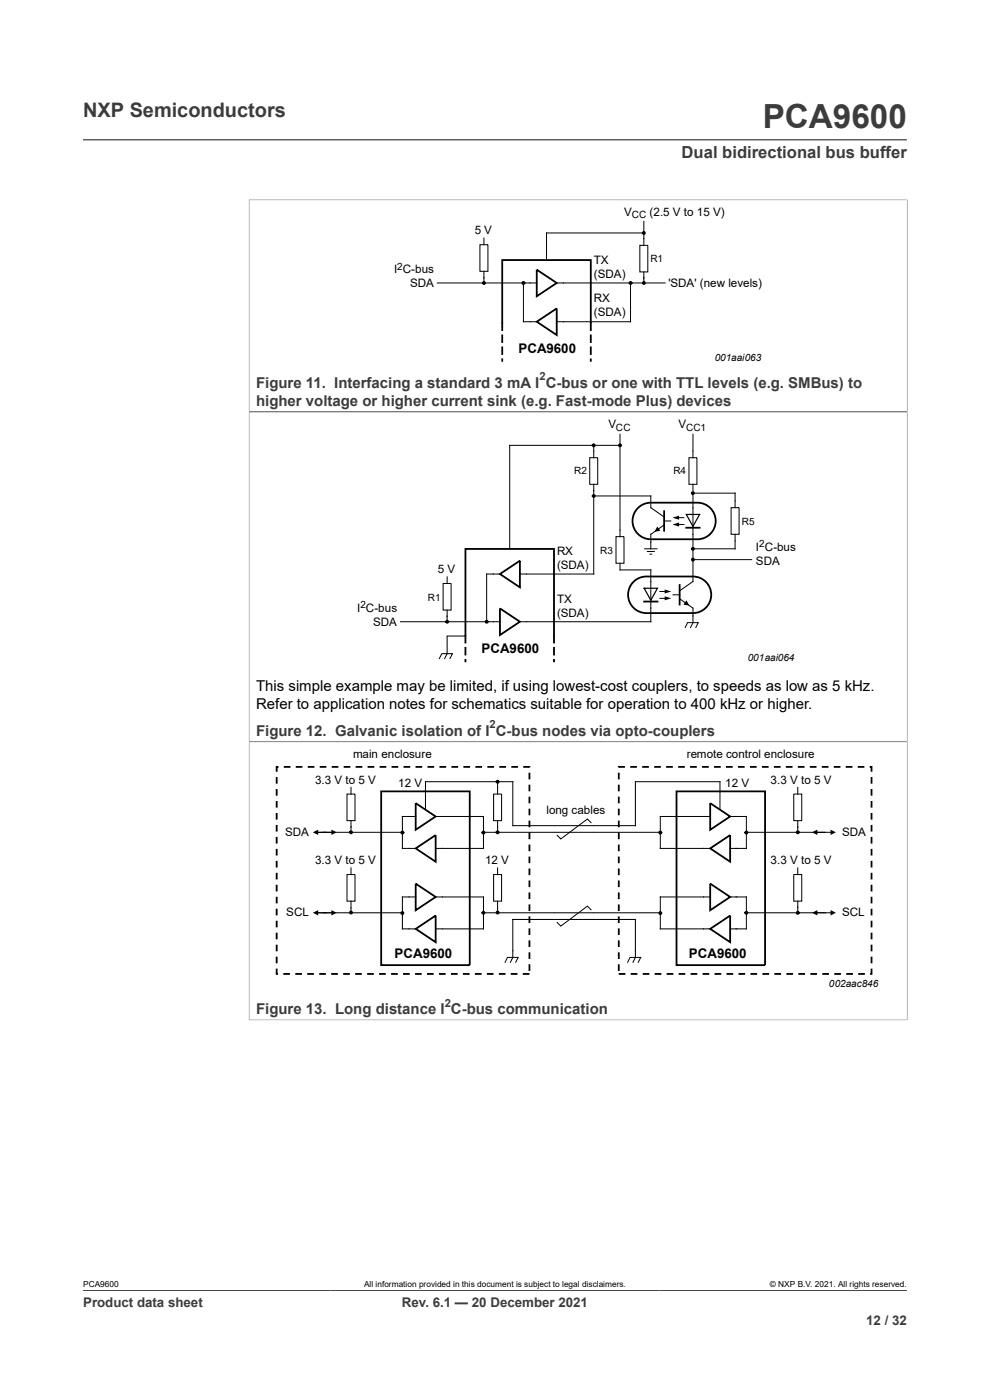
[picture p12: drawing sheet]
<svg xmlns="http://www.w3.org/2000/svg" width="210mm" height="297mm" viewBox="0 0 210 297" stroke-linecap="round" stroke-linejoin="round" font-family="sans-serif">
<path d="M17.6 29.7h174.8M52.8 42.4h139.7M52.8 42.3v174.1M192.4 42.3v174.1M52.8 87.3h139.7M52.8 87.4h139.7M52.8 157.2h139.7M52.8 157.4h139.7M52.8 216.4h139.7M17.6 273.8h174.8" fill="none" stroke="#3c3c3c" stroke-width=".21"/>
<g fill="none" stroke="#000" stroke-width=".38">
<path d="M113.9 57.2l4.2 2.8-4.2 2.9zM106.5 70v-14.8h18.8v14.8M106.5 71.2v1.4M106.5 73.7v1.4M106.5 76.2v.3M113.9 68.3l4.2-2.9v5.7zM125.3 71.2v1.4M125.3 73.7v1.4M125.3 76.2v.3M135.3 107.8a3.9 3.9 0 0 1 2.8-1.2h9.8a3.9 3.9 0 0 1 3.9 3.9 3.9 3.9 0 0 1-3.9 3.9h-9.8a3.9 3.9 0 0 1-3.6-2.4 3.9 3.9 0 0 1 .8-4.2zM140.9 108.3v4.5M145.6 112h2.8"/>
<path d="M98.7 136.3v-19.8h18.8v19.8M98.7 137.4v1.5M98.7 140v.3M106 121.8l4.3-2.8v5.6zM106 129.1l4.3 2.8-4.3 2.8zM117.5 137.4v1.5M117.5 140v.3M134.4 123.4a3.9 3.9 0 0 1 2.7-1.1h9.9a3.9 3.9 0 0 1 3.9 3.9 3.9 3.9 0 0 1-3.9 3.9h-9.9a3.9 3.9 0 0 1-3.6-2.4 3.9 3.9 0 0 1 .9-4.3zM136.6 127.6h2.9M144.2 123.9v4.5M58.7 164.8v1.5M58.7 167.4v1.4"/>
<path d="M58.7 169.9v1.4M58.7 172.5v1.4M58.7 175v1.4M58.7 177.5v1.5M59.1 162.7h-.4v1M60.2 162.7h1.4M62.7 162.7h1.5M65.3 162.7h1.4M67.8 162.7h1.4M70.4 162.7h1.4M72.9 162.7h1.4M75.4 162.7h1.5"/>
<path d="M78 162.7h1.4M80.5 162.7h1.4M80.9 167.9h18.7v36.8h-18.7zM83.1 162.7h1.4M85.6 162.7h1.4M88.1 162.7h1.5M88.2 170.4l4.2 2.8-4.2 2.8zM88.2 180l4.2-2.8v5.6zM90.7 162.7h1.4M93.2 162.7h1.4M95.8 162.7h1.4M98.3 162.7h1.4"/>
<path d="M100.8 162.7h1.5M103.4 162.7h1.4M105.9 162.7h1.4M108.5 162.7h1.4M111 162.7l1.3 .1M112.3 163.9v1.4M112.3 166.5v1.4M112.3 169v1.4M112.3 171.5v1.5M112.3 174.1v1.4M112.3 176.6v1.4M112.3 179.2v1.4"/>
<path d="M131.3 163.9v1.4M131.3 166.5v1.4M131.3 169v1.4M131.3 171.5v1.5M131.3 174.1v1.4M131.3 176.6v1.4M131.3 179.2v1.4M132.6 162.7l-1.3 .1M133.7 162.7h1.4M136.2 162.7h1.4M138.8 162.7h1.4M141.3 162.7h1.4"/>
<path d="M143.5 167.9h18.8v36.8h-18.8zM143.8 162.7h1.5M146.4 162.7h1.4M148.9 162.7h1.4M150.6 170.4l4.3 2.8-4.3 2.8zM150.6 180l4.3-2.8v5.6zM151.5 162.7h1.4M154 162.7h1.4M156.5 162.7h1.5M159.1 162.7h1.4M161.6 162.7h1.4M164.2 162.7h1.4"/>
<path d="M166.7 162.7h1.4M169.2 162.7h1.5M171.8 162.7h1.4M174.3 162.7h1.4M176.9 162.7h1.4M179.4 162.7h1.4M181.9 162.7h1.5M184.5 162.7h.4v1M184.9 164.8v1.5M184.9 167.4v1.4M184.9 169.9v1.4M184.9 172.5v1.4"/>
<path d="M184.9 175v1.4M184.9 177.5v1.5M58.7 180.1v1.4M58.7 182.6v1.4M58.7 185.2v1.4M58.7 187.7v1.4M58.7 190.2v1.5M58.7 192.8v1.4M58.7 195.3v1.4M58.7 197.9v1.4M88.2 187.5l4.2 2.8-4.2 2.8zM88.2 197.1l4.2-2.9v5.7z"/>
<path d="M112.3 181.7v1.4M112.3 184.2v1.5M112.3 186.8v1.4M112.3 189.3v1.4M112.3 191.9v1.4M112.3 194.4v1.4M112.3 196.9v1.5M112.3 199.5v1.4M131.3 181.7v1.4M131.3 184.2v1.5M131.3 186.8v1.4M131.3 189.3v1.4"/>
<path d="M131.3 191.9v1.4M131.3 194.4v1.4M131.3 196.9v1.5M131.3 199.5v1.4M150.6 187.5l4.3 2.8-4.3 2.8zM150.6 197.1l4.3-2.9v5.7zM184.9 180.1v1.4M184.9 182.6v1.4M184.9 185.2v1.4M184.9 187.7v1.4M184.9 190.2v1.5M184.9 192.8v1.4"/>
<path d="M184.9 195.3v1.4M184.9 197.9v1.4M58.7 205.5v1.1h.3M58.7 200.4v1.4M58.7 202.9v1.5M60.1 206.6h1.4M62.6 206.6h1.4M65.2 206.6h1.4M67.7 206.6h1.4M70.3 206.6h1.4M72.8 206.6h1.4M75.3 206.6h1.4"/>
<path d="M77.9 206.6h1.4M80.4 206.6h1.4M83 206.6h1.4M85.5 206.6h1.4M88 206.6h1.4M90.6 206.6h1.4M93.1 206.6h1.4M95.7 206.6h1.4M98.2 206.6h1.4M100.7 206.6h1.4M103.3 206.6h1.4M105.8 206.6h1.4"/>
<path d="M108.4 206.6h1.4M110.9 206.6h1.4M112.3 202v1.4M112.3 204.6v1.4M131.3 206.6h1.4M131.3 202v1.4M131.3 204.6v1.4M133.8 206.6h1.4M136.3 206.6h1.4M138.9 206.6h1.4M141.4 206.6h1.4M144 206.6h1.4"/>
<path d="M146.5 206.6h1.4M149 206.6h1.4M151.6 206.6h1.4M154.1 206.6h1.4M156.7 206.6h1.4M159.2 206.6h1.4M161.7 206.6h1.4M164.3 206.6h1.4M166.8 206.6h1.4M169.4 206.6h1.4M171.9 206.6h1.4M174.4 206.6h1.4"/>
<path d="M177 206.6h1.4M179.5 206.6h1.4M182.1 206.6h1.4M184.9 205.5v1.1h-.3M184.9 200.4v1.4M184.9 202.9v1.5"/>
</g>
<g fill="none" stroke="#000" stroke-width=".21">
<path d="M101.8 51.9h1.7v5.7h-1.7zM102.7 50.5v1.4M102.7 57.6v2.4M135.7 52h1.7v5.7h-1.7zM136.6 49.4h-20.7v5.8M136.6 47v5M136.6 57.7v2.3M92.8 60h21.1M111 60v8.3h2.9M118.1 60h23M133.7 60v8.3h-15.6M125.1 97.1h1.7v5.6h-1.7z"/>
<path d="M125.9 94.5v2.6M131.5 94.5h-23.4v22M131.5 92.1v21.7M146.1 97.1h1.7v5.6h-1.7zM147 92.1v5M125.9 102.7v19.1h-15.6M125.9 105.2h12.2v2.5l2.8 2M130.7 113.8h1.7v5.7h-1.7zM131.5 119.5v1.4h6.6v11h-27.8M136.6 116.4h2.9M137.2 117h1.7M137.8 117.6h.5"/>
<path d="M140.9 111.4l-2.8 1.9v3.1M140.9 110.5h1.4M143.5 109.8h1.7M143.5 111.3h1.7M147 102.7v1.5M147 118.7h12.5M155.1 107.7h1.7v5.6h-1.7zM155.9 107.7v-3.1h-8.9v18.8l-2.8 1.9M155.9 113.3v3.1h-8.9M84.9 131.9h21.1M93.1 139.8l.6-1.1h2.3l-.6 1.1M94 123.8h1.7v5.6h-1.7z"/>
<path d="M94.8 122.4v1.4M94.8 129.4v2.5M98.7 134.9h-3.9v3.8l-.5 1.1M106 121.8h-2.8v10.1M139.9 126.9h1.7M139.9 125.5h1.7M142.8 126.2h1.4M144.2 127l2.8 2v3.1l-.6 1.1M145.3 133.2l.6-1.1h2.2l-.5 1.1M67.1 176.6h18.3M73.6 168.5h1.7v5.6h-1.7zM74.5 167v1.5"/>
<path d="M74.5 174.1v2.5M88.2 173.2h-2.8v6.8h2.8M90.3 171.7v-5.9h18.5v9.4h26v-9.4h17.9v5.9M92.4 173.2h10.2v6.8h-10.2M102.6 176.6h37.5M104.7 168.5h1.7v5.6h-1.7zM105.6 165.8v2.7M105.6 174.1v2.5M125.4 174.6l-.8-.9-5.6 4.3-.9-.9M150.6 173.2h-10.5v6.8h10.5M154.9 173.2h3.4v6.8h-3.4M158.3 176.6h18.3"/>
<path d="M168.4 168.5h1.7v5.6h-1.7zM169.2 167v1.5M169.2 174.1v2.5M67.1 193.6h18.3M73.6 185.5h1.7v5.7h-1.7zM74.5 184.1v1.4M74.5 191.2v2.4M88.2 190.3h-2.8v6.8h2.8M92.4 190.3h10.2v6.8h-10.2M102.6 193.6h37.5M104.7 185.5h1.7v5.7h-1.7zM105.6 184.1v1.4"/>
<path d="M105.6 191.2v2.4M125.4 193.1l-.8-.9-5.6 4.3-.9-.9M150.6 190.3h-10.5v6.8h10.5M154.9 190.3h3.4v6.8h-3.4M158.3 193.6h16.1M168.4 185.5h1.7v5.7h-1.7zM169.2 184.1v1.4M169.2 191.2v2.4M173 193.6h2.1M174.5 193.6h2.1M107.1 204.2l.5-1.1h2.3l-.6 1.1M108.2 204.2l.6-1.1v-8h26v8l-.6 1.1"/>
<path d="M133.1 204.2l.6-1.1h2.2l-.6 1.1"/>
</g>
<g fill="#000">
<path d="M139.4 111.7l.7 .9-1.3 .2zM142.6 111.3l1.4-.4v.8zM142.6 109.8l1.4-.4v.8zM141 126.5l1.4 .4-1.4 .5zM141 125.1l1.4 .4-1.4 .4zM145.6 127.4l.6 1.1-1.2-.2zM66.4 176.6l1.1-.6v1.1zM70.3 176l1.1 .6-1.1 .5zM172.3 176.6l1.1-.6v1.1zM176.2 176l1.1 .6-1.1 .5zM66.4 193.6l1.1-.5v1.1zM70.3 193.1l1.1 .5-1.1 .6z"/>
<path d="M172.3 193.6l1.1-.5v1.1zM176.2 193.1l1.1 .5-1.1 .6z"/>
<circle cx="136.6" cy="49.4" r=".28"/>
<circle cx="102.6" cy="60" r=".28"/>
<circle cx="111" cy="60" r=".28"/>
<circle cx="133.7" cy="60" r=".28"/>
<circle cx="136.6" cy="60" r=".28"/>
<circle cx="125.9" cy="94.5" r=".28"/>
<circle cx="131.5" cy="94.5" r=".28"/>
<circle cx="125.9" cy="105.2" r=".28"/>
<circle cx="147" cy="104.6" r=".28"/>
<circle cx="147" cy="118.7" r=".28"/>
<circle cx="147" cy="116.4" r=".28"/>
<circle cx="94.8" cy="131.9" r=".28"/>
<circle cx="103.2" cy="131.9" r=".28"/>
<circle cx="74.5" cy="176.6" r=".28"/>
<circle cx="85.4" cy="176.6" r=".28"/>
<circle cx="102.6" cy="176.6" r=".28"/>
<circle cx="105.6" cy="176.6" r=".28"/>
<circle cx="105.6" cy="165.8" r=".28"/>
<circle cx="140.1" cy="176.6" r=".28"/>
<circle cx="158.3" cy="176.6" r=".28"/>
<circle cx="169.2" cy="176.6" r=".28"/>
<circle cx="74.5" cy="193.6" r=".28"/>
<circle cx="85.4" cy="193.7" r=".28"/>
<circle cx="102.6" cy="193.6" r=".28"/>
<circle cx="105.6" cy="193.6" r=".28"/>
<circle cx="140.1" cy="193.7" r=".28"/>
<circle cx="158.3" cy="193.6" r=".28"/>
<circle cx="169.2" cy="193.6" r=".28"/>
</g>
<g fill="none" stroke="#000" stroke-width=".25">
<path d="M145.6 109.1h2.8l-1.4 2.6zM136.6 124.8h2.9l-1.5 2.5z"/>
<circle cx="136.6" cy="49.4" r=".28"/>
<circle cx="102.6" cy="60" r=".28"/>
<circle cx="111" cy="60" r=".28"/>
<circle cx="133.7" cy="60" r=".28"/>
<circle cx="136.6" cy="60" r=".28"/>
<circle cx="125.9" cy="94.5" r=".28"/>
<circle cx="131.5" cy="94.5" r=".28"/>
<circle cx="125.9" cy="105.2" r=".28"/>
<circle cx="147" cy="104.6" r=".28"/>
<circle cx="147" cy="118.7" r=".28"/>
<circle cx="147" cy="116.4" r=".28"/>
<circle cx="94.8" cy="131.9" r=".28"/>
<circle cx="103.2" cy="131.9" r=".28"/>
<circle cx="74.5" cy="176.6" r=".28"/>
<circle cx="85.4" cy="176.6" r=".28"/>
<circle cx="102.6" cy="176.6" r=".28"/>
<circle cx="105.6" cy="176.6" r=".28"/>
<circle cx="105.6" cy="165.8" r=".28"/>
<circle cx="140.1" cy="176.6" r=".28"/>
<circle cx="158.3" cy="176.6" r=".28"/>
<circle cx="169.2" cy="176.6" r=".28"/>
<circle cx="74.5" cy="193.6" r=".28"/>
<circle cx="85.4" cy="193.7" r=".28"/>
<circle cx="102.6" cy="193.6" r=".28"/>
<circle cx="105.6" cy="193.6" r=".28"/>
<circle cx="140.1" cy="193.7" r=".28"/>
<circle cx="158.3" cy="193.6" r=".28"/>
<circle cx="169.2" cy="193.6" r=".28"/>
</g>
<text font-size="7.1" fill="#3c3c3c" x="161.8" y="27.2">PCA9600</text>
<text font-size="4.2" fill="#3c3c3c" x="17.6" y="24.8">NXP Semiconductors</text>
<text font-size="3.5" fill="#3c3c3c" x="144.6" y="33.5">Dual bidirectional bus buffer</text>
<g font-size="3.2" fill="#3c3c3c">
<text x="54.3" y="82.3">Figure 11. Interfacing a standard 3 mA I C-bus or one with TTL levels (e.g. SMBus) to</text>
<text x="54.3" y="86.1">higher voltage or higher current sink (e.g. Fast-mode Plus) devices</text>
<text x="54.3" y="156.1">Figure 12. Galvanic isolation of I C-bus nodes via opto-couplers</text>
<text x="54.3" y="215.2">Figure 13. Long distance I C-bus communication</text>
</g>
<g font-size="3.2">
<text x="54.3" y="146.6">This simple example may be limited, if using lowest-cost couplers, to speeds as low as 5 kHz.</text>
<text x="54.3" y="150.4">Refer to application notes for schematics suitable for operation to 400 kHz or higher.</text>
</g>
<g font-size="2.8">
<text x="110" y="74.8">PCA9600</text>
<text x="102.1" y="138.6">PCA9600</text>
<text x="83.7" y="203.3">PCA9600</text>
<text x="146.1" y="203.3">PCA9600</text>
</g>
<g font-size="2.8" fill="#3c3c3c">
<text x="17.6" y="277.3">Product data sheet</text>
<text x="85.3" y="277.3">Rev. 6.1 — 20 December 2021</text>
<text x="183.7" y="281">12 / 32</text>
</g>
<g font-size="2.5">
<text x="132.4" y="45.8">V</text>
<text x="137.8" y="45.8">(2.5 V to 15 V)</text>
<text x="100.7" y="49.7">5 V</text>
<text x="83.6" y="58">I C-bus</text>
<text x="126" y="55.9">TX</text>
<text x="126" y="58.9">(SDA)</text>
<text x="87" y="60.9">SDA</text>
<text x="126" y="64.1">RX</text>
<text x="141.8" y="60.9">'SDA' (new levels)</text>
<text x="126" y="67.1">(SDA)</text>
<text x="129.1" y="90.9">V</text>
<text x="143.9" y="90.9">V</text>
<text x="118.2" y="117.7">RX</text>
<text x="160.4" y="116.8">I C-bus</text>
<text x="160.4" y="119.8">SDA</text>
<text x="92.9" y="121.6">5 V</text>
<text x="118.2" y="120.8">(SDA)</text>
<text x="75.8" y="129.8">I C-bus</text>
<text x="118.2" y="127.9">TX</text>
<text x="118.2" y="130.9">(SDA)</text>
<text x="79.1" y="132.8">SDA</text>
<text x="74.9" y="160.8">main enclosure</text>
<text x="145.7" y="160.8">remote control enclosure</text>
<text x="66.8" y="166.2">3.3 V to 5 V</text>
<text x="84.5" y="167">12 V</text>
<text x="153.8" y="167">12 V</text>
<text x="163.5" y="166.2">3.3 V to 5 V</text>
<text x="115.9" y="172.6">long cables</text>
<text x="60.5" y="177.5">SDA</text>
<text x="178.6" y="177.5">SDA</text>
<text x="66.8" y="183.3">3.3 V to 5 V</text>
<text x="102.9" y="183.3">12 V</text>
<text x="163.5" y="183.3">3.3 V to 5 V</text>
<text x="60.7" y="194.4">SCL</text>
<text x="178.6" y="194.4">SCL</text>
</g>
<g font-size="2.4" fill="#3c3c3c">
<text x="114.4" y="80.7">2</text>
<text x="103.8" y="154.5">2</text>
<text x="94.3" y="213.6">2</text>
</g>
<g font-size="2.1">
<text x="134" y="46.3">CC</text>
<text x="84.3" y="57.2">2</text>
<text x="138" y="55.6">R1</text>
<text x="151.6" y="76.5">001aai063</text>
<text x="130.6" y="91.4">CC</text>
<text x="145.6" y="91.4">CC1</text>
<text x="121.8" y="100.6">R2</text>
<text x="142.8" y="100.6">R4</text>
<text x="157.4" y="111.4">R5</text>
<text x="127.3" y="117.5">R3</text>
<text x="161.1" y="116.1">2</text>
<text x="76.5" y="129.1">2</text>
<text x="90.8" y="127.4">R1</text>
<text x="158.6" y="140.3">001aai064</text>
<text x="175.8" y="209.4">002aac846</text>
</g>
<g font-size="1.8">
<text x="17.6" y="273.1">PCA9600</text>
<text x="77.2" y="273.1">All information provided in this document is subject to legal disclaimers.</text>
<text x="163.3" y="273.1">© NXP B.V. 2021. All rights reserved.</text>
</g>
</svg>
